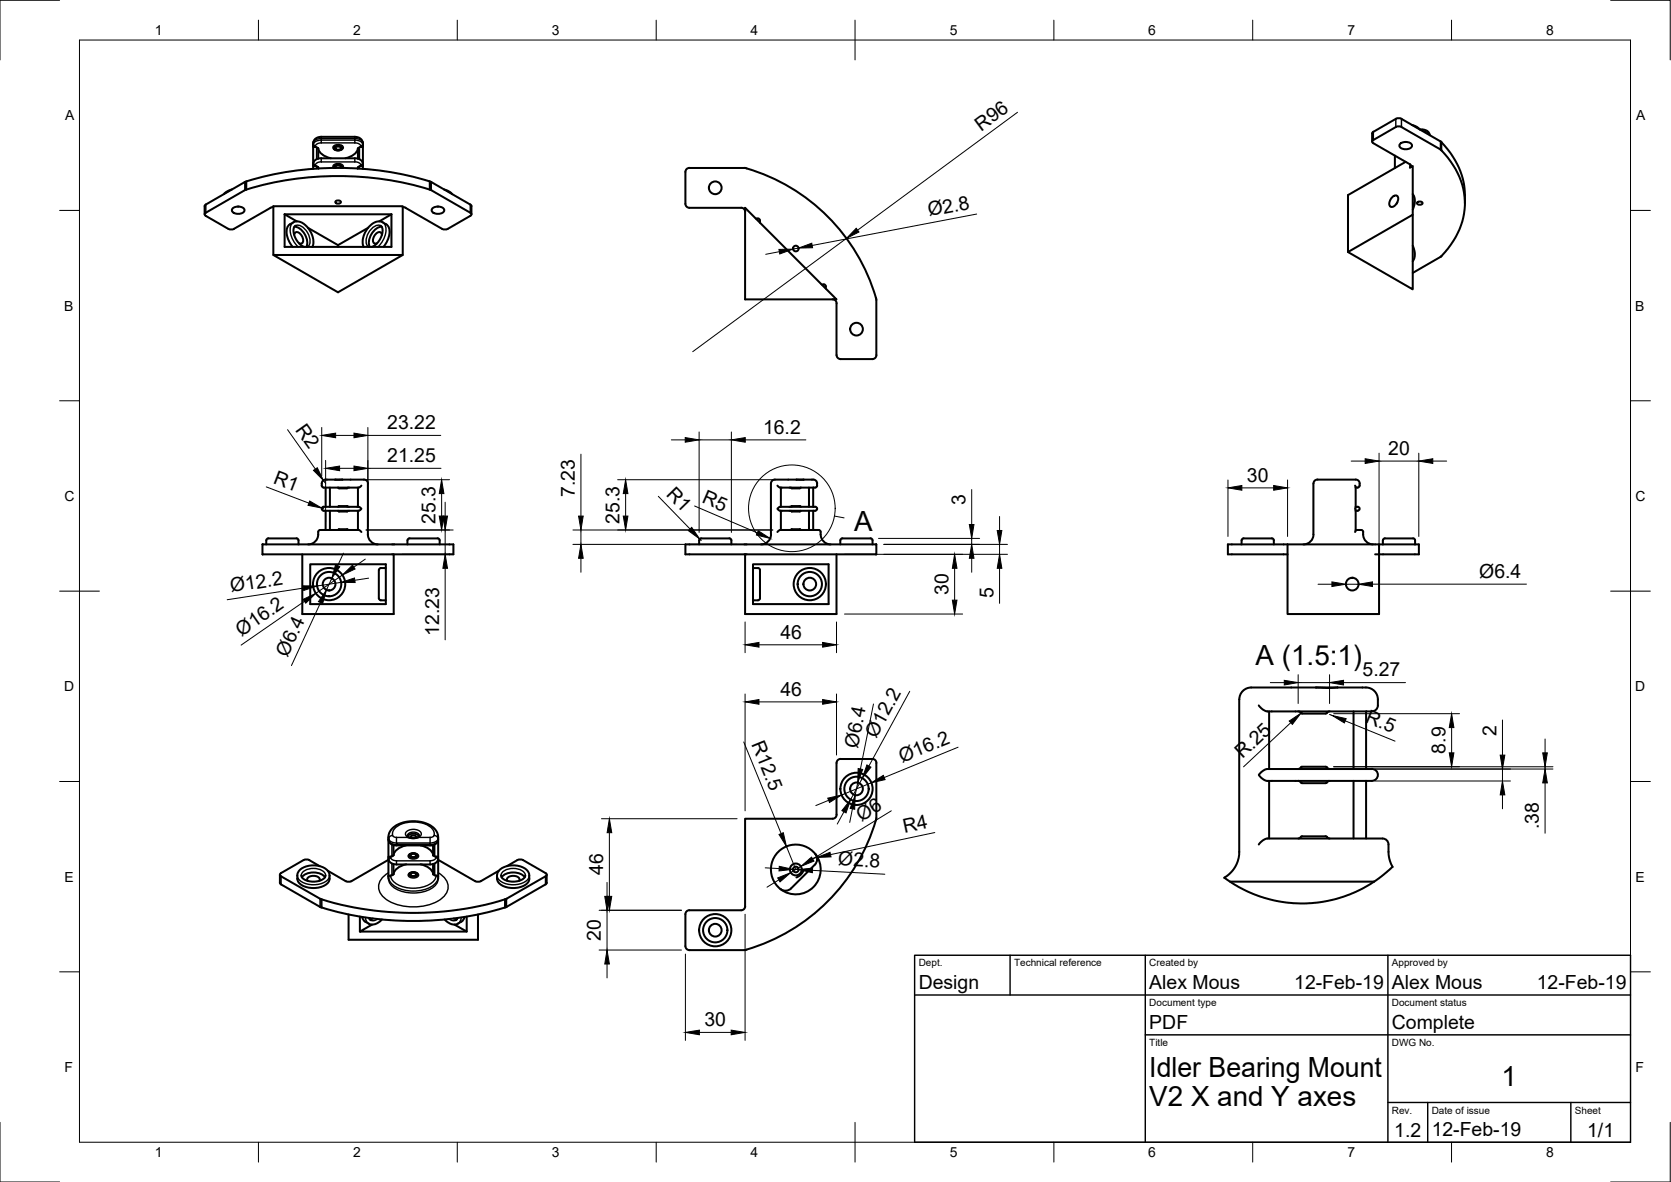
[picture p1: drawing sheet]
<svg xmlns="http://www.w3.org/2000/svg" width="420mm" height="297mm" viewBox="0 0 420 297" stroke-linecap="round" stroke-linejoin="round" font-family="sans-serif">
<!-- layer: Visible -->
<g fill="none" stroke="#000" stroke-width=".51">
<path d="M78.7 36.9l1.3 .4M80 37.3v2.6M80 37.3a3.5 3.5 0 0 0 3.2 2.5M84 37.5l.8 .3h.6l.6-.3M84.5 36.9l.5-.1a.55 .55 0 0 1 .7 .5l-.7 .3a.55 .55 0 0 1-.7-.5zM90 37.4a3.7 3.7 0 0 1-3.2 2.4M90 37.3v2.6M91.2 36.9l-.8 .1-.4 .4M345.3 35.2l-.3 .4 .3 .4 9.2 5.3M350.7 39.1v3.1M351 29.9l-5.8 3.3-.2 2.4M351 31.9l-5.7 3.3"/>
<path d="M351 31.9l.7-.2 .7 .2 10 5.8M351 29.9l.7-.2 .7 .2 10 5.7M352 36.2a2.08 2.08 0 0 1 3 .3 1.38 1.38 0 0 1-1.8 1 .96 .96 0 0 1-1-.3 .96 .96 0 0 1-.2-1zM353.4 35.7h.1M355 31.4l1.2 .4 .9 .8M357 32.5a2.02 2.02 0 0 1 2.5 1.5M362.4 37.7a18.3 18.3 0 0 1 5.3 18 22 22 0 0 1-5.3 8.7M362.4 35.7a19.5 19.5 0 0 1 5.9 15.4M51.8 51.4l-.3 .4v2.1M58.3 47.6l-1.4 .6-.6 .6M58.5 52.4a2.08 2.08 0 0 1 3 .3 1.38 1.38 0 0 1-1.9 1 .96 .96 0 0 1-1-.2 .96 .96 0 0 1-.1-1.1zM59.8 51.9h.2"/>
<path d="M68 52.2l-9.2 5.3-.7 .2-.7-.2M68.7 52l-.7 .2M71.6 53.9h26.8M71.6 53.9v8.1h26.8v-8.1M71.6 53.9l3 1.7M74 59a.78 .78 0 0 1 .6-.7 .78 .78 0 0 1 .9 .5l.5 .7a1 1 0 0 1-.5 1.7l-.3-.1M74 57a4 4 0 0 1 3 5M74.3 56.7l-.4 .4-.1 .7 .3 1.7 1 1.6 1.4 .9M77.4 57.2l7.6 4.4M78.7 41.6l1.3 .4M78.7 41.3v-5a1.82 1.82 0 0 1 2.1-1.9h8.4a1.8 1.8 0 0 1 2 1.9v5M78.7 41.6a1.68 1.68 0 0 1 2.1-1.8h8.4a1.7 1.7 0 0 1 2 1.8"/>
<path d="M78.7 41.6v.8M80 42v.4M80 42l.1 .3M84.4 42.2l-.1-.2a.78 .78 0 0 1 .7-.4 .78 .78 0 0 1 .7 .4l-.1 .2M84.5 50.5l.5-.1a.55 .55 0 0 1 .7 .5l-.7 .3a.55 .55 0 0 1-.7-.5zM90 42.2l-.1 .1M90 42v.4M91.2 41.6l-.8 .2-.4 .4M91.2 41.6v.8M92.6 57.2l-7.6 4.4M95.7 56.7l.4 .4 .1 .7-.4 1.7-.9 1.6-1.4 .9M96 57a4 4 0 0 0-3 5"/>
<path d="M96 59a.78 .78 0 0 0-.6-.7 .78 .78 0 0 0-.9 .5l-.5 .7a1 1 0 0 0 .5 1.7l.3-.1M98.4 53.9l-3 1.7M101.3 52l.7 .2M108.2 47.7a79.6 79.6 0 0 0-46.6 .1l-10.1 5.8v.5l.3 .2 5.6 3.2M108.2 45.7a79.2 79.2 0 0 0-46.6 0l-9.8 5.7M108.2 47.7l10.1 5.7 .2 .2v.5l-5.9 3.4-.7 .2-.7-.2-9.2-5.3M108.2 45.6l10 5.8M108.7 52.4a2.08 2.08 0 0 1 3 .3 1.38 1.38 0 0 1-1.8 1 .96 .96 0 0 1-1.1-.2 .96 .96 0 0 1-.1-1.1zM110 51.9h.2M111.7 47.6l1.1 .5 .9 .7M118.3 51.4l.3 .4-.1 2.1M173.3 52.2h13.1"/>
<path d="M173.3 42.2h13.9M173.3 42.2a1.01 1.01 0 0 0-1 1v8a1.01 1.01 0 0 0 1 1M186.4 52.2a1.01 1.01 0 0 1 1 1M187.2 42.2h.3M187.3 52.2l23 23h-23zM187.5 42.3h.2M187.7 42.3a48 48 0 0 1 32.6 32.8M190 54.9l.8 .1 .3 .4M191.1 55.4v.6M350.1 49.5a.82 .82 0 0 1 1.4 0 2.08 2.08 0 0 1-1.7 2.5 1.38 1.38 0 0 1 0-2.1zM351.3 50.9l-.2 .3M353.4 40.7l-14.5 8.3v14.3l16.3-9.3v-12.3l-.7 .4"/>
<path d="M354.5 41.3l.3 .4-.3 .4M355.2 54v18.7l-16.3-9.4M355.2 48.8l.4 .7 .1 .8v1l-.5 1.4M356.5 50.8l.5-.2a.55 .55 0 0 1 .7 .6l-.7 .3a.55 .55 0 0 1-.7-.6zM68.7 64.1h32.6l-16.3 9.4-16.3-9.4v-12.3h32.6v12.3M73.6 62a5.1 5.1 0 0 1-1.2-5.1l1.4-1a3.5 3.5 0 0 1 4.2 2.1l.8 2.1v1l-.2 .9M77.3 62h.1M85 61.6v.4M92.7 62h.1M96.4 62a5.1 5.1 0 0 0 1.2-5.1l-1.4-1a3.5 3.5 0 0 0-4.2 2.1l-.8 2.1v1l.2 .9M206.6 71.5h.8l.2 .5v.5M209.3 75.2a1.01 1.01 0 0 1 1.1 1"/>
<path d="M210.3 76.2l.1 13a1.01 1.01 0 0 0 1 1h8M220.3 75.1l.1 .3M220.3 75.4v13.8M355.2 61.7l.5 2-.1 1.2-.4 .7M362.4 64.4l-7.2 4.2M220.4 89.2a1.01 1.01 0 0 1-1 1M66 136.8h48v2.5h-48zM67 136.8v-1a1.19 1.19 0 0 1 1.5-.5h5a1.24 1.24 0 0 1 1.6 .5v1M76 139.3v15h23v-15M80 134.3a2.51 2.51 0 0 1-2.5 2.5M81.8 127.4a.6 .6 0 0 0-.9 .5 .6 .6 0 0 0 .9 .5M81.8 127.4h8.5a.46 .46 0 0 1 .5 .4 .46 .46 0 0 1-.5 .5l-8.5 .1"/>
<path d="M81.9 122.5v4.9M81.9 128.4v4.8M83 122.5v4.9M83 128.4v4.8M84.3 120.5h-2.1a1.09 1.09 0 0 0-1.3 .7 1.09 1.09 0 0 0 .5 1.3h.4M84.3 120.5h1.8M85 128.4l.3 .2h1.9l.4-.2M85 122.5l.3 .2h1.9l.4-.2M85 133.2l.3-.2h1.9l.4 .2M85 127.3l.3-.1h1.9l.4 .1M86.1 120.5h4.6a1.8 1.8 0 0 1 1.7 .6l.1 .4M90 122.5v4.9"/>
<path d="M90 128.4v4.8M90.9 122l-.8 .5h-8.3M90.9 133.7l-.7-.5h-8.2a2.48 2.48 0 0 0-1.9 .2l-.1 .9M92.5 134.3a2.51 2.51 0 0 0 2.5 2.5M92.5 121.5v12.8M102.4 136.8l.1-1a1.19 1.19 0 0 1 1.5-.5h5a1.24 1.24 0 0 1 1.6 .5v1M172.3 136.8h48v2.5h-48zM183.4 135.3h-6.1a1.19 1.19 0 0 0-1.5 .5v1M183.4 135.3l.4 .2 .1 1.3M187.3 139.3v15h23v-15M193.9 134.3a2.51 2.51 0 0 1-2.5 2.5M195.5 122l.7 .5h8.3"/>
<path d="M196.3 122.5v4.9M196.3 128.4v4.8M198.8 128.4l.3 .2h1.9l.4-.2M198.8 122.5l.3 .2h1.9l.4-.2M198.8 133.2l.3-.2h2l.3 .2M198.8 127.3l.3-.1h2l.3 .1M200.3 120.5h-4.6a1.75 1.75 0 0 0-1.8 .6l-.1 13.2M200.3 120.5h1.8M202.1 120.5h2.3M203.4 122.5v4.9M203.4 128.4v4.8M204.5 120.5a1.01 1.01 0 0 1 1 1"/>
<path d="M204.5 122.5v4.9M204.5 128.4v4.8M204.5 127.4a.55 .55 0 0 1 .8 .2 .55 .55 0 0 1-.3 .7l-.5 .1M204.5 127.4h-8.5a.46 .46 0 0 0-.5 .4 .46 .46 0 0 0 .5 .5l8.5 .1M205.4 121.5v.5M205.5 122l-.3 .5h-.7M206.3 133.7v.6M206.4 133.7a1.21 1.21 0 0 0-1.6-.5h-8.6l-.7 .5M206.4 134.3a2.51 2.51 0 0 0 2.5 2.5M211.3 135.8v1M211.3 135.8a1.19 1.19 0 0 1 1.5-.5h5a1.24 1.24 0 0 1 1.6 .5v1M312.2 135.8v1"/>
<path d="M312.7 135.3h6a1.24 1.24 0 0 1 1.6 .5v1M312.7 135.3l-.4 .2-.1 .3M323.7 136.8h-15v2.5h15M323.7 136.8h32.1M323.7 136.8v17.5h23.1v-17.5M330.3 134.3a2.51 2.51 0 0 1-2.5 2.5M340.7 122l.2 .3v5.3l-.2 .3 .2 .2v5.3l-.2 .3M340.9 133.2h.4a1.17 1.17 0 0 1 1.5 .5v.6M340.9 127.4h.5M340.9 128.4h.5M340.9 122.5h.5M341.4 127.3a.5 .5 0 0 1 .5 .5 .5 .5 0 0 1-.5 .5"/>
<path d="M341.9 121.5l-.1 .8-.4 .2M341.9 121.5a1.37 1.37 0 0 0-1.6-1h-8.2a1.78 1.78 0 0 0-1.8 .6l-.1 13.2M342.8 134.3a2.51 2.51 0 0 0 2.5 2.5M347.7 135.8v1M348.2 135.3h6.1a1.24 1.24 0 0 1 1.5 .5v1M348.2 135.3l-.4 .2-.1 .3M355.8 136.8h1v2.5h-11M78 141.8h19v10h-19zM95.2 143.3v7.1M95.3 150.3l.2 .5h.3M95.8 150.9h1.2M95.8 142.8h1.2"/>
<path d="M95.8 142.8l-.5 .2v.3M189.3 142.8h1.3a1.21 1.21 0 0 1 .5 1.5v4.6a2.45 2.45 0 0 1-.3 1.9l-1.5 .1M189.3 141.8h19v10h-19zM319.1 178.8v14.5M326.4 178.8h.3a1.74 1.74 0 0 0 1.9 .5h3.9a1.5 1.5 0 0 0 1.6-.5h.2M330.9 172.8l3.1 .1 2.3-.1M330.9 172.8h-15.3a3.3 3.3 0 0 0-4 3v38.3a7.5 7.5 0 0 1-3.8 6.5l1.3 .9a32.7 32.7 0 0 0 36.4 .1M330.9 172.8h5.4M336.3 172.8h6.3a3.3 3.3 0 0 1 3.9 3v1.5a1.72 1.72 0 0 1-2.2 1.5h-25.6l-1.1-.4-1.1-1.1M340.3 178.8v14.5M343.5 178.8v14.5M219.4 190.7h-8a1.04 1.04 0 0 0-1.1 1l.1 13a1.01 1.01 0 0 1-1.1 1h-22v22.1"/>
<path d="M219.4 190.7a1.01 1.01 0 0 1 1 1M220.3 191.7v13.9M317 194.1l1.5-.8h25.5a2.28 2.28 0 0 1 2.4 1 1.79 1.79 0 0 1-2.4 1.9h-25.5l-1.5-.8a.6 .6 0 0 1-.4-.5 .6 .6 0 0 1 .3-.6zM319.1 196.2v14.5M326.4 196.2l.3 .1a1.74 1.74 0 0 0 1.9 .5h3.9a1.5 1.5 0 0 0 1.6-.5l.2-.1M326.4 193.2h.3a1.78 1.78 0 0 1 1.9-.5h3.9a1.54 1.54 0 0 1 1.6 .5h.2M340.3 196.2v14.5M343.5 196.2v14.5M70.4 219.8l.1 2.3 10 5.8a79.7 79.7 0 0 0 46.6 .1M75.3 218.7a5.4 5.4 0 0 1 7.3 .4l.2 .3a2.66 2.66 0 0 1-2.4 3.6 5.5 5.5 0 0 1-5.3-1.3l-.3-.9v-.9zM76.3 216.1l-5.6 3.3-.2 .2v.4l10 5.9a79.3 79.3 0 0 0 46.6 .1M76.3 216.1l1.1-.1 3 1.7"/>
<path d="M82.4 218.8l4.6 2.6 .7 .2 .7-.2M97.7 215.4a1.7 1.7 0 0 0 2 1.8h8.4a1.72 1.72 0 0 0 2.1-1.8M97.7 211v4.4M97.7 215.7v5.1M97.7 216.1l-9.4 5.4M98.5 215.2l-.8 .2M98.6 208.3a8.4 8.4 0 0 1 10.8 .2l.7 1.2 .1 1.1a1.66 1.66 0 0 1-2.1 1.7h-8.4a1.68 1.68 0 0 1-2-1.7 3.2 3.2 0 0 1 .9-2.5zM98.9 217.1v2.6l-.7 .3M98.9 212.4v2.6M98.9 215l-.4 .2M102.1 217.2l-.7 .2a3.2 3.2 0 0 0-2.5 2.3M102.1 212.4l-.7 .3a3.2 3.2 0 0 0-2.5 2.3"/>
<path d="M102.4 210l.5 .4 .9 .2 1.1-.2 .5-.4M102.5 210.1a1.98 1.98 0 0 1 2.9 0M102.6 210.4a4.4 4.4 0 0 0 2.6 0M102.9 219.5l.9-.3h.6l.5 .3M102.9 214.8l.9-.4 .6 .1 .5 .3M103.3 210.5a.64 .64 0 0 1 .6-.5 .64 .64 0 0 1 .7 .5M103.4 219.5l.5-.2a.55 .55 0 0 1 .7 .6l-.7 .3a.55 .55 0 0 1-.6-.6zM103.4 214.7l.5-.1a.55 .55 0 0 1 .7 .5l-.7 .3a.55 .55 0 0 1-.6-.5zM105.8 217.2l1.8 .8a2.63 2.63 0 0 1 1.3 1.5M105.8 212.4l1.8 .8a2.63 2.63 0 0 1 1.3 1.6M108.9 219.6l.8 .4M108.9 214.8v.2"/>
<path d="M108.9 212.4v2.6M108.9 217.1v2.6M108.9 215l.4 .2M109.3 215.2l.9 .2M110.2 216.1l9.6 5.5 1.1-.2 4.5-2.6M110.2 211v4.4M110.2 215.7v5.1M125.5 218.7a5.4 5.4 0 0 1 7.3 .4l.2 .5a2.57 2.57 0 0 1-2.4 3.4 5.5 5.5 0 0 1-5.3-1.3l-.2-.4-.1-1.3 .1-.7zM130.1 216.1l.7-.1 .7 .1 5.7 3.3 .3 .4-.3 .4-10 5.8M130.1 216.1l-2.6 1.6M137.5 219.8l-.2 2.3-10.1 5.9M202.1 218.7a3.1 3.1 0 0 1-1.8 1.8"/>
<path d="M205 214.7a2 2 0 0 1-.1 2.6l-6 6a2.01 2.01 0 0 1-2.6 .1M220.4 205.6a47.9 47.9 0 0 1-32.7 33M316.5 212.2l1-.9 1.1-.6h28a2.3 2.3 0 0 1 2.4 1l.1 .5a9.1 9.1 0 0 0 1 5.6l-2.1 1.9-2.5 1.9M326.4 210.7h.3a1.78 1.78 0 0 1 1.9-.5h3.9a1.54 1.54 0 0 1 1.6 .5h.2M75.8 220l.1 .5 .7 .6 1.9 .5 1.4-.1 1.1-.4 .6-.5 .3-.6M75.9 220.5a4.1 4.1 0 0 1 5.8 0M77.3 221.3a1.06 1.06 0 0 1 1.3-1.2l.8 .1a.94 .94 0 0 1 .9 1.1M87.7 229.8v6.4h32.5v-6.4M90.5 230.3v3.8M91.1 230.4l.2 .7 .5 .5M92.8 230.7l.4 .6M93.6 232.4l-3.1 1.7h26.8"/>
<path d="M93.8 230.8l-.9 .2M96 231.1l-1.5 1.1a2.02 2.02 0 0 1-1.8-.1l-.9-.5M98.2 220.1h-.5M109.7 220.1h.5M111.8 231.1l1.5 1.1a2.02 2.02 0 0 0 1.8-.1l.9-.5M114.1 230.8l.8 .2M115 230.7l-.4 .6M116.8 230.4l-.3 .7-.5 .5M117.3 230.3v3.8l-3-1.7M126 220l.3 .6 .6 .5 1.8 .5 1.4-.1 1.1-.4 .7-.6 .2-.5M126.1 220.5a4.1 4.1 0 0 1 5.8 0M127.5 221.3a1.06 1.06 0 0 1 1.3-1.2l.8 .1a.94 .94 0 0 1 .9 1.1"/>
<path d="M172.3 237.8a1.01 1.01 0 0 0 1 1M173.3 228.7a1.01 1.01 0 0 0-1 1v8.1M187.4 227.7a1.01 1.01 0 0 1-1 1.1h-13.1M187.5 238.7l-14.2 .1M187.7 238.7h-.2M309.3 221.6h36.2"/>
<circle cx="179.8" cy="47.2" r="1.6"/>
<circle cx="200.1" cy="62.5" r=".71"/>
<circle cx="215.4" cy="82.7" r="1.6"/>
<circle cx="82.8" cy="146.8" r="4.1"/>
<circle cx="82.8" cy="146.8" r="1.6"/>
<circle cx="82.8" cy="146.8" r="3.1"/>
<circle cx="203.6" cy="146.8" r="4.1"/>
<circle cx="203.6" cy="146.8" r="1.6"/>
<circle cx="203.6" cy="146.8" r="3.1"/>
<circle cx="340" cy="146.8" r="1.6"/>
<circle cx="215.4" cy="198.2" r="3.1"/>
<circle cx="215.4" cy="198.2" r="1.6"/>
<circle cx="215.4" cy="198.2" r="4.1"/>
<circle cx="200.1" cy="218.5" r="1.49"/>
<circle cx="200.1" cy="218.5" r="6.3"/>
<circle cx="200.1" cy="218.5" r=".71"/>
<circle cx="179.8" cy="233.8" r="3.1"/>
<circle cx="179.8" cy="233.8" r="1.6"/>
<circle cx="179.8" cy="233.8" r="4.1"/>
</g>
<!-- layer: Visible Narrow -->
<g fill="none" stroke="#000" stroke-width=".36">
<path d="M78.8 35.7v.5M78.8 36.2l.5 .5M78.8 36.2v.5M79.3 36.7v.2M79.6 37v3M80.8 34.4v.4M80.8 39.8v.9M80.8 35.9v-.7a2.04 2.04 0 0 0-2 1M80.8 34.8h8.4v.4M80.8 34.8v.4h8.4M80.8 35.9h8.4M80.8 34.8a1.66 1.66 0 0 0-2 1.3v.2"/>
<path d="M80.8 35.9l-1.2 .3-.3 .5M83.8 36.8a1.64 1.64 0 0 1 2.5 .3 1.54 1.54 0 0 1-2.6 0zM84 37.4l-.1-.2a1.25 1.25 0 0 1 2.2 0l-.1 .2M84.1 37l.9-.4a.72 .72 0 0 1 .9 .8l-.9 .4a.72 .72 0 0 1-.9-.8zM89.2 34.4v.4a2.05 2.05 0 0 1 2 1M89.2 39.8v.9M89.2 35.2v.7M89.2 35.9l.8 .1 .7 .7M89.2 35.2a2.04 2.04 0 0 1 2 1M90 37.4v2.5M90.4 37v3M90.7 36.7v.2"/>
<path d="M91.2 36.2l-.5 .5M91.2 35.7v.1M91.2 35.8v.4M91.2 36.2l.1 .5M91.2 35.8l.1 .5M345.3 33.1v2.1M351 29.9v2M352.4 29.9v2M355.8 31.8l.9 .6M357.7 32.5l.1 .4M357.8 32.9h.1M357.8 33h.1"/>
<path d="M357.8 33h.5a1.49 1.49 0 0 1 1.2 1M362.2 35.5v2.1M362.4 35.7v2M362.5 35.8v2M51.8 51.4v2.1M57.5 48l-.9 .6M61.6 45.7v2.1M61.8 45.7v2M62 45.6v2M73.8 55.9a3.1 3.1 0 0 0-.5 3.7l.9 1.6 .8 .8M74.3 56.7a3 3 0 0 1 3.3 2.4 2.34 2.34 0 0 1-.3 2.9M78.8 40.9l.1 .4 .4 .1"/>
<path d="M79.3 41.4v.3M79.6 41.8v.6M80.8 40.7h8.4M80.8 40.7l-1.2 .3-.3 .4M83.9 42.2l-.2-.2a1.5 1.5 0 0 1 2.5-.5l.1 .5-.1 .2M84 42.2l-.1-.2a1.25 1.25 0 0 1 2.2 0l-.1 .2M84.1 42.2l-.1-.2a1.15 1.15 0 0 1 2 0l-.1 .2M89.2 40.7l.8 .1 .7 .6M90 42.2v.2M90.4 41.8v.6M90.7 41.4l.1 .3M91.2 40.9l-.1 .4-.4 .1"/>
<path d="M95.7 56.7a3 3 0 0 0-3.3 2.4 2.34 2.34 0 0 0 .3 2.9M96.2 55.9a3.1 3.1 0 0 1 .5 3.7l-.9 1.6-.7 .8M108 45.6v2M108.2 45.7v2M108.4 45.7v2.1M112.5 48l.9 .6M118.2 51.4v2.1M354.5 41.3v.8M355.2 48.8a3.7 3.7 0 0 1 0 3.3M97.7 210.8v.4a1.82 1.82 0 0 0 2 1M97.7 210.4v.3a1.69 1.69 0 0 0 2 1.1v-1.4M97.7 219.3a3.8 3.8 0 0 0-2.1 5.1 9.4 9.4 0 0 0 7.7 3.5 11.1 11.1 0 0 0 8.5-2.8 3.4 3.4 0 0 0-.7-5.1l-.9-.7"/>
<path d="M98.2 215.3v.2M98.2 215.5l-.4 .2-.1 .4M98.2 215.6l.4 .4 1.1 .3M98.5 212.2v3M98.5 217v3M98.7 209.9l.3 .4 .7 .1M98.7 209.9a1.06 1.06 0 0 0-1 1.4M98.7 209.9a2.76 2.76 0 0 1 2.4-2.9 7.9 7.9 0 0 1 7.4 1.1 2.01 2.01 0 0 1 .7 1.8M99.7 210.4l3 .1a.97 .97 0 0 1-.7-1.2 .97 .97 0 0 1 1-.8 2.35 2.35 0 0 1 2.9 1 1 1 0 0 1-.7 1l2.9-.1M99.7 216.3v.9M99.7 212.2v.3M99.7 211.8h8.4v.4h-8.4z"/>
<path d="M99.7 216.3h8.4M102.4 210a1.73 1.73 0 0 1 3 0M102.7 219.6a1.64 1.64 0 0 1 2.6 .3 1.54 1.54 0 0 1-2.7 0zM102.7 214.9a1.64 1.64 0 0 1 2.6 .2 1.54 1.54 0 0 1-2.7 0zM102.9 219.5l-.1 .2a1.25 1.25 0 0 0 2.2 0v-.2M102.9 214.8l-.1 .2a1.25 1.25 0 0 0 2.2 0v-.2M103 219.5l.9-.3a.72 .72 0 0 1 1 .8l-1 .3a.72 .72 0 0 1-.9-.8zM103 214.8l.9-.4a.72 .72 0 0 1 1 .8l-1 .4a.72 .72 0 0 1-.9-.8zM108.1 210.4v1.4a2.05 2.05 0 0 0 2-1M108.1 216.3v.9M108.2 210.4l.6-.1 .3-.4a1 1 0 0 1 1 .9M108.9 212.4v2.4"/>
<path d="M108.9 217.1v2.5M109.3 212.2v3M109.3 217v3M109.6 215.6l-.6 .6-.8 .1M109.6 215.5l.4 .2 .1 .4M109.7 215.3l-.1 .2M110.1 211.3v-.1a1.82 1.82 0 0 1-1.9 1l-.1 .3M110.1 210.8v.5M110.2 210.4l-.1 .4M110.2 210.8l-.1 .4M70.7 220.2v2.1M74.8 220a2.75 2.75 0 0 0 2.4 2.2 5.5 5.5 0 0 0 5.3-1.3l.4-.9"/>
<path d="M75.8 220a3 3 0 0 1 3.7-1.7 2.34 2.34 0 0 1 2.4 1.7M80.5 225.9v2M80.7 226v2M80.9 226v2.1M91.9 230.6l.2 .7 .6 .8M94.9 231l-.7 .3-1-.1M97.7 220.8a3.8 3.8 0 0 0 3.1 3.1 9.3 9.3 0 0 0 8.5-1.3l.8-1.1 .1-.7M97.7 220.3a3.8 3.8 0 0 0 3.1 3.1 9.3 9.3 0 0 0 8.5-1.3l.8-1.1 .1-.7M98.2 220a4 4 0 0 0 3.8 3 7.8 7.8 0 0 0 7.3-1.9l.4-1.1M112.9 231l.8 .3 1-.1M116 230.6l-.2 .7-.7 .8M125 220a2.75 2.75 0 0 0 2.5 2.2 5.5 5.5 0 0 0 5.3-1.3l.3-.9"/>
<path d="M126 220a3 3 0 0 1 3.7-1.7 2.34 2.34 0 0 1 2.4 1.7M126.9 226v2.1M127.1 226v2M127.4 225.9v2M137.2 220.2v2.1"/>
</g>
<!-- layer: Visible -->
<g fill="#000">
<circle cx="84" cy="42.2" r=".25"/>
<circle cx="86" cy="42.2" r=".25"/>
</g>
<!-- layer: Border -->
<g fill="none" stroke="#000" stroke-width=".25">
<path d="M15 .1h-15v15M20 10.1h390v276.9h-390zM65 5.1v5M115 5.1v5M165 5.1v5M215 5.1v10M265 5.1v5M315 5.1v5M365 5.1v5M405 .1h15v15M15 52.9h5M410 52.9h5"/>
<path d="M15 100.7h5M410 100.7h5M15 148.6h10M405 148.6h10M15 196.4h5M410 196.4h5M15 244.2h5M410 244.2h5M0 282.1v14.9h15M65 287v5M115 287v5M165 287v5"/>
<path d="M215 282.1v9.9M265 287v5M315 287v5M365 287v5M420 282.1v14.9h-15"/>
</g>
<!-- layer: TitleBlock -->
<path d="M230 240.1h180v46.9h-180zM230 250h180M254 240.1v9.9M288 240.1v46.9M349 240.1v46.9M288 260.1h122M349 277.1h61M359 277.1v9.9M395 277.1v9.9" fill="none" stroke="#000" stroke-width=".36"/>
<!-- layer: Annotations -->
<g fill="none" stroke="#000" stroke-width=".25">
<path d="M209.8 129.7l2.4 .4"/>
<circle cx="199.1" cy="127.7" r="10.9"/>
</g>
<!-- layer: Dimensions -->
<g fill="none" stroke="#000" stroke-width=".25">
<path d="M255.8 28.2l-40.2 29.6M212.8 59.9l-38.6 28.5M245.6 53.8l-41.4 7.9M196 63.3l-3.5 .6M200.8 62.3l-1.4 .3M72.3 108l7 9.9M80.9 107.4v12.2M81.9 115.7v15.5M84.4 109.4h4.6M85.4 117.7h3.6M92.5 107.4v24.9M92.5 117.7h18.4"/>
<path d="M92.5 109.4h18.3M146.1 114.1v15.6M168.8 110.5h3.5M175.8 108.5v25.3M175.8 110.5h8.1M183.9 108.5v25.3M187.4 110.5h15.2M339.7 115.9h3.6M346.8 113.9v23.4M346.8 115.9h9.9M356.7 113.9v20.9M360.3 115.9h3.4"/>
<path d="M67 122.4l10.7 4M80.9 127.7l.5 .2M81.3 120.7l.6 .8M86.4 139l-1.5 3.2M91.5 120.6h21.5M92 133.2h21.9M101.1 139.3h12.8M111 124v5.7M111.9 126.2v3.5M111.9 133.2v6.1M144.1 136.8h41.1M144.1 133.2h50.3"/>
<path d="M146.1 133.2v3.6M155.3 120.6h39.6M157.3 124v5.7M165.5 124.7l8 8.2M174.6 127.2l15.8 6.7M175.9 135.5l.4 .3M212.3 139.3h41M220.9 135.3h25.4M222.2 136.8h31.1M244.3 123v8.8M244.3 135.3v1.5M251.3 129.8v3.5"/>
<path d="M251.3 136.8v2.5M308.8 120.6v14.2M312.3 122.6h8M323.7 120.6v14.2M76.3 147.8l-19.2 2.9M76.5 151.1l-15.9 11M80.6 151.4l-7.3 15.9M83.4 145.4l-1.3 2.9M85.8 146.4l-6.1 .9M86.1 144.5l-6.7 4.6M91.8 140.5l-2.8 2M92.7 145.3l-3.5 .5"/>
<path d="M111.9 142.8v18M146.1 140.3v3.5M187.3 156.3v7.7M210.3 156.3v7.7M212.3 154.3h29.7M240 142.8v8M244.3 140.3v3.5M251.3 142.8v8.8M331.4 146.8h3.5M338.4 146.8h3.2M345.1 146.8h38.7M187.3 174.4v29.4"/>
<path d="M190.8 162h16M190.8 176.4h16M210.3 174.4v15.3M219.6 176.9l-3.3 16.4M228.7 173.7l-10.2 18.8M319.4 171.5h3.5M326.4 169.6v7.2M326.4 171.5h7.9M327.4 179l-.3 .2M334.3 179.5l.7 .3M334.3 169.6v7.2M335.3 179.4h31.7"/>
<path d="M337.8 171.5h15.6M187 186.5l9.4 23M215.7 196.7l-.7 3.1M216.8 195.6l-2.9 5.3M219.1 196.7l-7.5 3.1M240.9 187.8l-18.6 7.6M324.5 181.6l-11.8 11.1M335.3 192.7h55.2M338.2 181.2l12.6 5.1M345.6 196.3h34.2M345.6 193.3h44.9M365 182.8v6.4"/>
<path d="M377.8 180.9v8.9M377.8 193.3v3M377.8 199.8v3.4M388.5 185.7v3.5M388.5 192.7v.6M388.5 196.8v12.6M151.2 205.7h34.1M153.2 209.3v16M192.4 218.1l3.5 .2M197.7 212.7l2.4 5.8M199.4 218.5h1.4M201.4 217.7l-2.6 1.6"/>
<path d="M204.3 218.7l18.2 1M205.4 215.5l-1.9 .4M208.4 201.1l-3.3 1.3M212.2 204l-1.7 3.1M214.3 203.2l-.6 3.5M224.1 203.8l-19.8 12.1M235.1 209.2l-26.3 5.6M150.6 228.8h20.7M150.6 238.7h20.7M152.6 221.7v3.6M152.6 228.8v9.9M172.3 239.8v21.7"/>
<path d="M187.3 229.8v31.7M195.8 221.1l-3 1.9M152.6 242.3v3.5M175.9 259.4h8"/>
</g>
<g fill="#000" stroke="#000" stroke-width=".25">
<path d="M215.3 57.4l.7 .9-3.2 1.6zM195.9 62.7l3.5-.1-3.3 1.2zM200.8 62.3l3.3-1.2 .2 1.2zM78.8 118.2l1-.7 1.5 3.2zM80.9 109.4l3.5-.6v1.2zM81.9 117.7l3.5-.6v1.2zM89 117.1l3.5 .6-3.5 .6zM89 108.8l3.5 .6-3.5 .6zM172.3 110l3.5 .5-3.5 .6zM183.9 110.5l3.5-.5v1.1zM343.3 115.3l3.5 .6-3.5 .6zM356.7 115.9l3.6-.6v1.2z"/>
<path d="M77.9 125.9l3 1.8-3.5-.7zM111 120.6l.6 3.4h-1.2zM110.4 129.7h1.2l-.6 3.5zM111.4 129.7h1.1l-.6 3.5zM145.5 129.7h1.1l-.5 3.5zM156.7 129.7h1.2l-.6 3.5zM157.3 120.6l.6 3.4h-1.2zM173.1 133.4l.8-.9 2 3zM190.6 133.4l3 1.9-3.4-.8zM243.7 131.8h1.2l-.6 3.5zM250.7 133.3h1.2l-.6 3.5zM308.8 122.6l3.5-.6v1.2z"/>
<path d="M320.3 122l3.4 .6-3.4 .6zM76.2 147.2l3.5 .1-3.3 1.1zM76.2 150.6l3.2-1.5-2.5 2.5zM82.1 148.3l-1 3.4-1-.5zM84.4 141.9l1 .5-2 3zM86.1 144.5l2.5-2.5 .7 1zM85.8 146.4l3.3-1.1 .2 1.1zM111.9 139.3l.6 3.5h-1.1zM146.1 136.8l.5 3.5h-1.1zM240 139.3l.6 3.5h-1.1zM239.5 150.8h1.1l-.6 3.5zM244.3 136.8l.6 3.5h-1.2z"/>
<path d="M251.3 139.3l.6 3.5h-1.2zM334.9 146.2l3.5 .6-3.5 .6zM341.6 146.8l3.5-.6v1.2zM187.3 162l3.5-.6v1.2zM187.3 176.4l3.5-.6v1.2zM206.8 161.4l3.5 .6-3.5 .6zM206.8 175.8l3.5 .6-3.5 .6zM322.9 171l3.5 .5-3.5 .6zM334.3 171.5l3.5-.5v1.1zM215.8 193.1l1.1 .3-1.2 3.3zM218 192.2l1 .6-2.2 2.8zM219.1 196.7l3-1.9 .4 1.1z"/>
<path d="M324.2 181.2l2.9-2-2.1 2.8zM335 179.8l3.5 .8-.5 1.1zM364.4 189.2h1.2l-.6 3.5zM365 179.4l.6 3.4h-1.2zM377.8 196.3l.6 3.5h-1.2zM377.2 189.8h1.2l-.6 3.5zM387.9 189.2h1.2l-.6 3.5zM388.5 193.3l.6 3.5h-1.2zM153.2 205.7l.6 3.6h-1.1zM195.9 217.7l3.5 .8-3.5 .4zM195.9 209.7l1.1-.4 .7 3.4zM201.4 217.7l2.6-2.3 .7 1z"/>
<path d="M200.8 218.5l3.5-.3v1.1zM208.1 200.6l3.5-.8-3 1.9zM205.4 215.5l3.3-1.3 .3 1.1zM213.9 200.9l-1.2 3.4-1-.6zM215 199.8l-.1 3.6-1.1-.3zM152.1 225.3h1.1l-.6 3.5zM152.7 225.3h1.1l-.6 3.5zM195.5 220.6l3.3-1.3-2.7 2.3zM152.6 238.7l.6 3.6h-1.1zM172.3 259.4l3.6-.5v1.1zM183.9 258.9l3.4 .5-3.4 .6z"/>
</g>
<g font-size="7">
<text x="214.7" y="133.5">A</text>
<text x="315.7" y="167">A (1.5:1)</text>
<text x="289" y="270.6">Idler Bearing Mount</text>
<text x="377.5" y="273">1</text>
<text x="289" y="278.1">V2 X and Y axes</text>
</g>
<g font-size="4.9">
<text x="246.7" y="33" transform="rotate(-36 246.7 33)">R96</text>
<text x="233.6" y="54.4" transform="rotate(-11 233.6 54.4)">Ø2.8</text>
<text x="97.4" y="107.9">23.22</text>
<text x="74.2" y="108" transform="rotate(55 74.2 108)">R2</text>
<text x="191.9" y="109">16.2</text>
<text x="97.4" y="116.1">21.25</text>
<text x="349.1" y="114.3">20</text>
<text x="68.5" y="121.4" transform="rotate(21 68.5 121.4)">R1</text>
<text x="144.5" y="124.9" transform="rotate(-90 144.5 124.9)">7.23</text>
<text x="167.4" y="124.5" transform="rotate(46 167.4 124.5)">R1</text>
<text x="313.5" y="121">30</text>
<text x="109.5" y="131.6" transform="rotate(-90 109.5 131.6)">25.3</text>
<text x="155.7" y="131.6" transform="rotate(-90 155.7 131.6)">25.3</text>
<text x="176.3" y="126.2" transform="rotate(23 176.3 126.2)">R5</text>
<text x="242.8" y="127" transform="rotate(-90 242.8 127)">3</text>
<text x="58.2" y="148.9" transform="rotate(-9 58.2 148.9)">Ø12.2</text>
<text x="238.5" y="149.5" transform="rotate(-90 238.5 149.5)">30</text>
<text x="372" y="145.1">Ø6.4</text>
<text x="249.8" y="150.3" transform="rotate(-90 249.8 150.3)">5</text>
<text x="60.7" y="160" transform="rotate(-35 60.7 160)">Ø16.2</text>
<text x="110.4" y="159.8" transform="rotate(-90 110.4 159.8)">12.23</text>
<text x="196.2" y="160.5">46</text>
<text x="72.3" y="165.4" transform="rotate(-65 72.3 165.4)">Ø6.4</text>
<text x="342.6" y="170">5.27</text>
<text x="196.2" y="174.8">46</text>
<text x="220.3" y="185.7" transform="rotate(-61 220.3 185.7)">Ø12.2</text>
<text x="343.1" y="181.4" transform="rotate(22 343.1 181.4)">R.5</text>
<text x="376.3" y="184.9" transform="rotate(-90 376.3 184.9)">2</text>
<text x="188.9" y="186.9" transform="rotate(68 188.9 186.9)">R12.5</text>
<text x="215.7" y="188.2" transform="rotate(-79 215.7 188.2)">Ø6.4</text>
<text x="226.8" y="191.8" transform="rotate(-22 226.8 191.8)">Ø16.2</text>
<text x="312.4" y="190.8" transform="rotate(-43 312.4 190.8)">R.25</text>
<text x="363.4" y="189.4" transform="rotate(-90 363.4 189.4)">8.9</text>
<text x="216.6" y="206.4" transform="rotate(-32 216.6 206.4)">Ø6</text>
<text x="227.4" y="209.3" transform="rotate(-12 227.4 209.3)">R4</text>
<text x="386.9" y="208.4" transform="rotate(-90 386.9 208.4)">.38</text>
<text x="151.7" y="219.9" transform="rotate(-90 151.7 219.9)">46</text>
<text x="210.7" y="217.4" transform="rotate(3 210.7 217.4)">Ø2.8</text>
<text x="151.1" y="236.4" transform="rotate(-90 151.1 236.4)">20</text>
<text x="231" y="248.5">Design</text>
<text x="289" y="248.5">Alex Mous</text>
<text x="325.4" y="248.5">12-Feb-19</text>
<text x="350" y="248.5">Alex Mous</text>
<text x="386.4" y="248.5">12-Feb-19</text>
<text x="177.1" y="257.9">30</text>
<text x="289" y="258.6">PDF</text>
<text x="350" y="258.6">Complete</text>
<text x="350.6" y="285.7">1.2</text>
<text x="360" y="285.5">12-Feb-19</text>
<text x="399.1" y="285.7">1/1</text>
</g>
<g font-size="3.5">
<text x="39" y="8.8">1</text>
<text x="88.8" y="8.8">2</text>
<text x="138.8" y="8.8">3</text>
<text x="188.7" y="8.8">4</text>
<text x="238.8" y="8.8">5</text>
<text x="288.7" y="8.8">6</text>
<text x="338.8" y="8.8">7</text>
<text x="388.8" y="8.8">8</text>
<text x="16.4" y="30.2">A</text>
<text x="411.4" y="30.2">A</text>
<text x="16.2" y="78">B</text>
<text x="411.2" y="78">B</text>
<text x="16.2" y="125.9">C</text>
<text x="411.2" y="125.9">C</text>
<text x="16.2" y="173.7">D</text>
<text x="411.2" y="173.7">D</text>
<text x="16.2" y="221.6">E</text>
<text x="411.2" y="221.6">E</text>
<text x="16.2" y="269.4">F</text>
<text x="411.2" y="269.4">F</text>
<text x="39" y="290.8">1</text>
<text x="88.8" y="290.8">2</text>
<text x="138.8" y="290.8">3</text>
<text x="188.7" y="290.8">4</text>
<text x="238.8" y="290.8">5</text>
<text x="288.7" y="290.8">6</text>
<text x="338.8" y="290.8">7</text>
<text x="388.8" y="290.8">8</text>
</g>
<g font-size="2.5">
<text x="231" y="242.9">Dept.</text>
<text x="255" y="242.9">Technical reference</text>
<text x="289" y="242.9">Created by</text>
<text x="350" y="242.9">Approved by</text>
<text x="289" y="252.8">Document type</text>
<text x="350" y="252.8">Document status</text>
<text x="289" y="262.9">Title</text>
<text x="350" y="262.9">DWG No.</text>
<text x="350" y="279.9">Rev.</text>
<text x="360" y="279.9">Date of issue</text>
<text x="396" y="279.9">Sheet</text>
</g>
</svg>
